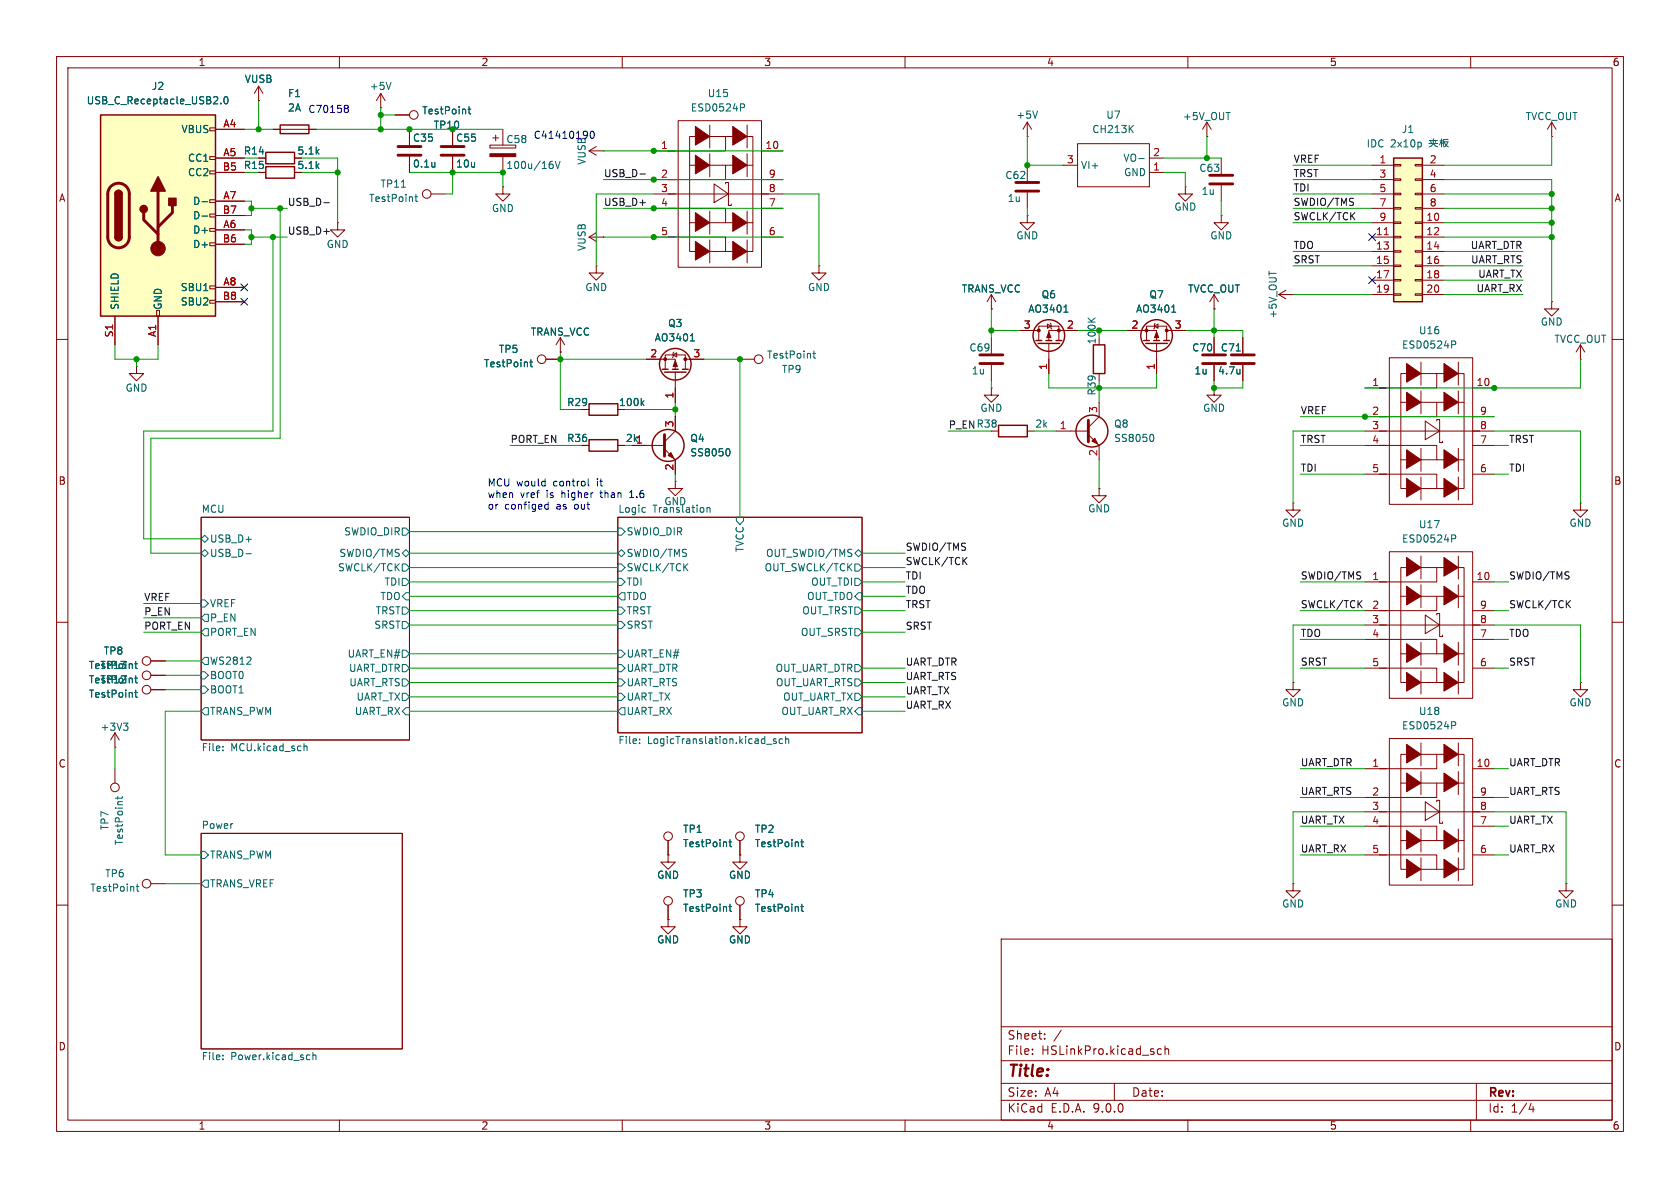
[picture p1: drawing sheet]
<svg xmlns="http://www.w3.org/2000/svg" width="297mm" height="210mm" viewBox="0 0 297 210" stroke-linecap="round" stroke-linejoin="round" font-family="sans-serif">
<g fill="none" stroke="#840000" stroke-width=".18">
<path d="M10 10h277v190h-277zM12 12h273v186h-273zM60 10v2M110 10v2M160 10v2M210 10v2M260 10v2M45.7 30.5h1.3M181.6 24.1h.1M181.6 21.6l-.8 1.3M181.6 21.6l.8 1.3M181.6 21.6v2.5"/>
<path d="M215.9 38.1v1.3h1.3l-1.3 1.2-1.3-1.2h1.3M215.9 38.1h.1M274.3 24.1h.1M274.3 21.6l-.7 1.3M274.3 21.6l.8 1.3M274.3 21.6v2.5M199.4 58.4h5.1v1.8M204.1 57.7l.6-.4v.7zM204.2 57.2l-.1 .1v.7l-.1 .2M206.2 58.4h3.3M10 60h2M102.9 72.4h1.2"/>
<path d="M114.3 63.5h5.1v1.8M117.6 65.3v-2.6h3.6v2.6M119 62.7l.6-.3v.7zM119.1 62.2l-.1 .2v.7l-.1 .1M119.4 65.8v5.3M121.2 63.5h3.3M202.7 60.2v-2.5h3.5v2.5M204.5 60.7v5.3M285 60h2M35.6 91.4h36.8v39.4h-36.8zM109.2 91.4h43.2v38.1h-43.2zM10 110h2"/>
<path d="M285 110h2M35.6 147.3h35.5v38.1h-35.5zM10 160h2M177 166h108v32h-108zM285 160h2M60 198v2M110 198v2M160 198v2M177 194.5h108M177 191.5h108M177 187.5h108M177 181.5h108"/>
<path d="M182.5 186.3v.1M182.5 185.5v.1M184.7 183.6v.1M184.7 182.8v.1M187.6 182.1l-1.3 2M197 191.5v3M205.3 185.5l-.4-.1-.3 .3v.4l.1 .2h.6M206 185.5l.2-.1 .3 .1 .1 .9M206 184.9v1.5M210 198v2M260 198v2M261 191.5v6.5"/>
<path d="M270.7 195l-.4 1.1h.9M271 195.6v1"/>
</g>
<g fill="none" stroke="#006464" stroke-width=".18">
<path d="M183.4 19.6l-.4 1.3M207.1 55.2h.8M113.5 71.2l.3 .5M113.8 70.9l-.4 .4M122 60.3h.8M35.6 97.8l.6-.6 .6 .6-.6 .6zM35.6 95.3l.6-.7 .6 .7-.6 .6zM43.5 97.9h.9M71.1 99.7h.7l.6 .6-.6 .7h-.7zM71.1 93.3h.7l.6 .7-.6 .6h-.7zM71.1 97.8l.7-.6 .6 .6-.6 .6zM109.2 99.7h.7l.6 .6-.6 .7h-.7z"/>
<path d="M109.2 93.3h.7l.6 .7-.6 .6h-.7zM109.2 97.8l.7-.6 .6 .6-.6 .6zM114 89.7l.1 .1M114.1 90.5l-.1 .1M125 89.7v.9M125 89.8l.2-.1 .3 .1v.8M130.2 91.4h1.2v.7l-.6 .6-.6-.6zM151.1 99.7h.7l.6 .6-.6 .7h-.7zM151.8 97.2l.6 .6-.6 .6-.7-.6zM35.6 106h.6l.6 .7-.6 .6h-.6zM35.6 118.7h.6l.6 .7-.6 .6h-.6zM36.2 111.1h.6v1.3h-.6l-.6-.6z"/>
<path d="M36.2 108.6h.6v1.3h-.6l-.6-.7zM36.2 116.2h.6v1.3h-.6l-.6-.7zM43.6 117.4h.8M44.3 116.3v.4M71.1 109.9h.7l.6 .6-.6 .6h-.7zM71.1 107.3h.7l.6 .7-.6 .6h-.7zM71.1 117.5h.7l.6 .6-.6 .6h-.7zM71.1 105.4l.7-.6h.6v1.2h-.6zM71.1 102.2h.7l.6 .7-.6 .6h-.7zM71.1 114.9h.7l.6 .7-.6 .6h-.7zM109.2 107.3h.7l.6 .7-.6 .6h-.7zM109.2 109.9h.7l.6 .6-.6 .6h-.7z"/>
<path d="M109.2 117.5h.7l.6 .6-.6 .6h-.7zM109.2 102.2h.7l.6 .7-.6 .6h-.7zM109.2 114.9h.7l.6 .7-.6 .6h-.7zM109.9 104.8h.6v1.2h-.6l-.7-.6zM151.1 107.3h.7l.6 .7-.6 .6h-.7zM151.1 111.1h.7l.6 .7-.6 .6h-.7zM151.1 117.5h.7l.6 .6-.6 .6h-.7zM151.1 102.2h.7l.6 .7-.6 .6h-.7zM151.8 104.8h.6v1.2h-.6l-.7-.6zM35.6 125.7l.6-.6h.6v1.3h-.6zM35.6 121.3h.6l.6 .6-.6 .7h-.6zM39.4 131.9v.2"/>
<path d="M39.4 132.6v.1M53.7 131.4v1.3M53.7 132l.2-.1h.3l.1 .8M71.1 120h.7l.6 .7-.6 .6h-.7zM71.1 122.6h.7l.6 .6-.6 .6h-.7zM71.8 125.1h.6v1.3h-.6l-.7-.7zM109.2 122.6h.7l.6 .6-.6 .6h-.7zM109.2 120h.7l.6 .7-.6 .6h-.7zM109.2 125.7l.7-.6h.6v1.3h-.6zM113.1 131.3v.1M113.1 130.7v.1M135.5 131.6h1"/>
<path d="M137.2 130.7l-.3-.1-.2 .2 .1 .2 .4 .1v.3h-.5M138.3 130.7l-.3-.1-.3 .2 .2 .6h.4M138.9 130.7l.2-.1 .3 .1v.7M138.9 130.2v1.2M151.1 122.6h.7l.6 .6-.6 .6h-.7zM151.1 120h.7l.6 .7-.6 .6h-.7zM151.8 125.1h.6v1.3h-.6l-.7-.7zM35.6 150.5h.6l.6 .6-.6 .7h-.6zM36.2 155.6h.6v1.2h-.6l-.6-.6zM39.4 187.2v.1M39.4 186.5v.2M54.6 186.5h.2"/>
<path d="M54.8 187.3h-.2M55.3 186.1v1.2M55.3 186.6l.2-.1h.3l.1 .8"/>
</g>
<g fill="none" stroke="#840000" stroke-width=".25">
<path d="M47 29.5h5.1v2h-5.1zM104.1 71.4h5.1v2h-5.1zM117.1 65.3h1M117.5 65.8h3.8M118.9 65.3h1M120.6 65.3h1.1M202.2 60.2h1M202.6 60.7h3.8M204 60.2h1M205.7 60.2h1.1"/>
<circle cx="204.5" cy="59.3" r="2.79"/>
<circle cx="119.4" cy="64.4" r="2.79"/>
</g>
<g fill="#840000" stroke="#840000" stroke-width=".18">
<path d="M204.5 58.7l.4 1h-.8z"/>
<path d="M119.4 63.8l.4 1h-.8z"/>
<circle cx="206.2" cy="58.4" r=".25"/>
<circle cx="202.7" cy="58.4" r=".25"/>
<circle cx="121.2" cy="63.5" r=".25"/>
<circle cx="117.6" cy="63.5" r=".25"/>
</g>
<path d="M17.8 20.3h20.3v35.6h-20.3z" fill="#ffffc2"/>
<g fill="none" stroke="#840000" stroke-width=".18">
<path d="M45.7 17.8h.1M45.7 15.2l-.7 1.3M45.7 15.2l.8 1.3M45.7 15.2v2.6M37.1 22.6h1v.5h-1zM37.1 27.7h1v.5h-1zM37.1 30.2h1v.5h-1zM37.1 35.3h1v.5h-1zM37.1 37.8h1v.6h-1zM38.1 22.9h5.1M38.1 27.9h5.1M38.1 30.5h5.1"/>
<path d="M38.1 35.6h5.1M38.1 38.1h5.1M48.3 22.9h7.6M181.6 29.2v2.8M181.6 34v2.8M20.3 55.9v5.1M27.7 54.9h.5v1h-.5zM27.9 55.9v5.1M37.1 40.4h1v.5h-1zM37.1 42.9h1v.5h-1zM37.1 50.5h1v.6h-1zM37.1 53.1h1v.5h-1z"/>
<path d="M38.1 40.6h5.1M38.1 43.2h5.1M38.1 50.8h5.1M38.1 53.3h5.1M175.3 68.6v1.3h1.2l-1.2 1.2-1.3-1.2h1.3M175.3 68.6h.1M175.3 76.2h1.2M181.6 76.2h1.3M279.4 88.9v1.3h1.3l-1.3 1.2-1.3-1.2h1.3M279.4 88.9h.1M130.8 151.1v1.3h1.3l-1.3 1.3-1.3-1.3h1.3M130.8 151.1h.1"/>
<path d="M118.1 162.6v1.2h1.3l-1.3 1.3-1.3-1.3h1.3M118.1 162.6h.1M118.1 160v2.6M130.8 162.6v1.2h1.3l-1.3 1.3-1.3-1.3h1.3M130.8 162.6h.1M130.8 160v2.6"/>
<circle cx="118.1" cy="159.3" r=".76"/>
<circle cx="130.8" cy="159.3" r=".76"/>
</g>
<path d="M17.8 20.3h20.3v35.6h-20.3zM20.3 34.3a.64 .64 0 0 1 .7-.6 .64 .64 0 0 1 .6 .6M49.5 22.1h5.1v1.5h-5.1zM20.3 41.9a.64 .64 0 0 0 .7 .6 .64 .64 0 0 0 .6-.6M176.5 75.2h5.1v2h-5.1z" fill="none" stroke="#840000" stroke-width=".25"/>
<path d="M19.6 33a1.9 1.9 0 0 1 2.1-.5 1.9 1.9 0 0 1 1.2 1.8v7.6a1.91 1.91 0 0 1-1.9 1.9 1.91 1.91 0 0 1-2-1.9l.1-7.8 .1-.6zM25.4 37.6v1.3l2.5 2.5M27.9 33.8v10.1M30.5 36.3v1.3l-2.6 2.5M179.6 32.3h4M179.6 33.8h4" fill="none" stroke="#840000" stroke-width=".51"/>
<g fill="#840000" stroke="#840000" stroke-width=".25">
<path d="M20.3 34.3h1.3v7.6h-1.3z"/>
<path d="M20.5 33.8a.64 .64 0 0 1 .7-.1 .64 .64 0 0 1 .4 .6h-1.3z"/>
<path d="M20.3 41.9h1.3a.64 .64 0 0 1-.6 .6 .64 .64 0 0 1-.7-.6z"/>
<path d="M27.9 31.2l1.3 2.6h-2.5z"/>
<path d="M29.8 35.1h1.3v1.2h-1.3z"/>
<circle cx="25.4" cy="37" r=".63"/>
</g>
<circle cx="27.9" cy="43.9" r="1.27" fill="#840000" stroke="#840000" stroke-width=".18"/>
<path d="M39 18.2v.2M39.8 17.2l.1-.1a.68 .68 0 0 1 .4 .6 .68 .68 0 0 1-.4 .7 .84 .84 0 0 1-.1-1.2zM35.7 35.7h1M35.7 38.2h1M129 159.8v1.1l.3 .2M141.7 159.8v1.1l.3 .2M128.9 160.3h.4M141.6 160.3h.4" fill="none" stroke="#006464" stroke-width=".18"/>
<path d="M246.4 27.9h5.1v25.4h-5.1z" fill="#ffffc2"/>
<g fill="none" stroke="#840000" stroke-width=".25">
<path d="M47 26.9h5.1v2.1h-5.1zM246.4 27.9h5.1v25.4h-5.1zM104.1 77.7h5.1v2.1h-5.1zM183.1 60.2h1M183.5 60.7h3.8M184.9 60.2h1M186.7 60.2h1M193.3 61h2v5h-2z"/>
<circle cx="185.4" cy="59.3" r="2.79"/>
<circle cx="118.1" cy="78.7" r="2.82"/>
<circle cx="193" cy="76.2" r="2.82"/>
</g>
<g fill="none" stroke="#840000" stroke-width=".18">
<path d="M45.7 17.8h.1M67.3 19.1h.1M67.3 16.5l-.8 1.3M67.3 16.5l.8 1.3M67.3 16.5v2.6M38.1 30.5h5.1M38.1 27.9h5.1M38.1 22.9h5.1M38.1 35.6h5.1M38.1 38.1h5.1M45.7 30.5h1.3M45.7 27.9h1.3"/>
<path d="M48.3 22.9h1.2M54.6 22.9h1.3M59.7 39.4v1.2h1.3l-1.3 1.3-1.3-1.3h1.3M59.7 39.4h.1M69.8 20.3h2.6M72.4 22.9v2.8M72.4 27.7v2.8M76.2 34.3h2.5M80 22.9v2.8M80 27.7v2.8M86.6 25.7h4.6v.5h-4.6zM87.1 24.4h1"/>
<path d="M87.6 23.9v1M88.9 33v1.3h1.3l-1.3 1.3-1.3-1.3h1.3M88.9 33h.1M88.9 22.9v2.8M88.9 27.7v2.8M104.1 26.7h2.6M104.1 26.7l1.3 .7M105.4 25.9l-1.3 .8M106.7 26.7h.1M115.6 31.8h3.8M115.6 34.3h22.8M115.6 36.8h3.8"/>
<path d="M115.6 26.7h3.8M118.1 36.8h10.2v2.6M119.9 21.3h14.7v25.9h-14.7zM121.9 29.2h11.2M121.9 39.4h11.2M122.9 24.1h-1v20.4h1M125.2 24.1h7.9v20.4h-7.6M125.5 22.1v4.1M125.5 27.2v4M125.5 37.3v4.1M126.2 32.5l2.6 1.8-2.6 1.5zM128.3 24.1v2.6h-10.2"/>
<path d="M128.3 29.2v2.6h-10.2M128.3 32.5v-.2h.5v4h.5v-.2M132.1 22.1v4.1M132.1 27.2v4M132.1 37.3v4.1M134.6 31.8h3.8M134.6 36.8h3.8M134.6 26.7h3.8M181.6 38.1v1.3h1.3l-1.3 1.2-1.3-1.2h1.3M181.6 38.1h.1M188 29.2h2.5M190.5 25.4h12.7v7.6h-12.7z"/>
<path d="M203.2 30.5h2.5M203.2 27.9h2.5M209.5 33v1.3h1.3l-1.3 1.3-1.2-1.3h1.2M209.5 33h.1M213.4 24.1h.1M213.4 21.6l-.8 1.3M213.4 21.6l.7 1.3M213.4 21.6v2.5M215.9 27.9v2.8M215.9 32.8v2.8M242.6 29.2h3.8M242.6 31.8h3.8"/>
<path d="M242.6 34.3h3.8M242.6 36.8h3.8M242.6 39.4h3.8M246.4 29.1h1.2v.2h-1.2zM246.4 31.6h1.2v.3h-1.2zM246.4 34.2h1.2v.2h-1.2zM246.4 36.7h1.2v.3h-1.2zM246.4 39.2h1.2v.3h-1.2zM250.2 29.1h1.3v.2h-1.3zM250.2 31.6h1.3v.3h-1.3zM250.2 34.2h1.3v.2h-1.3zM250.2 36.7h1.3v.3h-1.3z"/>
<path d="M250.2 39.2h1.3v.3h-1.3zM251.5 29.2h3.8M251.5 31.8h3.8M251.5 34.3h3.8M251.5 36.8h3.8M251.5 39.4h3.8M20.3 55.9v5.1M27.9 55.9v5.1M38.1 40.6h5.1M38.1 43.2h5.1M38.1 50.8h5.1M38.1 53.3h5.1"/>
<path d="M99.1 59.7l-.8 1.3M99.1 59.7l.7 1.3M99.1 59.7v2.5M104.1 41.9h2.6M104.1 41.9l1.3 .8M105.4 47v1.3h1.3l-1.3 1.2-1.3-1.2h1.3M105.4 47h.1M105.4 41.1l-1.3 .8M106.7 41.9h.1M115.6 41.9h3.8M118.1 41.9h10.2v2.6M125.5 42.4v4.1"/>
<path d="M132.1 42.4v4.1M134.6 41.9h3.8M144.8 47v1.3h1.2l-1.2 1.2-1.3-1.2h1.3M144.8 47h.1M175.3 54.6h.1M175.3 52.1v2.5M175.3 59.7v2.8M175.3 52.1l-.8 1.2M175.3 52.1l.7 1.2M180.3 58.4h3.3M185.2 57.3l.6 .4-.6 .3zM185.7 57.2l.1 .1v.7l.1 .2"/>
<path d="M190.5 58.4h-5.1v1.8M199.4 58.4h2.5M207 58.4h2.5M214.6 54.6h.1M214.6 52.1l-.7 1.2M214.6 52.1l.8 1.2M214.6 52.1v2.5M214.6 59.7v2.8M219.7 59.7v2.8M226.1 52.1h2.5M226.1 52.1l1.2 .7M227.3 51.3l-1.2 .8"/>
<path d="M228.6 52.1h.1M242.6 41.9h3.8M242.6 44.5h3.8M242.6 47h3.8M242.6 49.5h3.8M242.6 52.1h3.8M246.4 41.8h1.2v.2h-1.2zM246.4 44.3h1.2v.3h-1.2zM246.4 46.9h1.2v.2h-1.2zM246.4 49.4h1.2v.3h-1.2zM246.4 51.9h1.2v.3h-1.2zM250.2 41.8h1.3v.2h-1.3z"/>
<path d="M250.2 44.3h1.3v.3h-1.3zM250.2 46.9h1.3v.2h-1.3zM250.2 49.4h1.3v.3h-1.3zM250.2 51.9h1.3v.3h-1.3zM251.5 41.9h3.8M251.5 44.5h3.8M251.5 47h3.8M251.5 49.5h3.8M251.5 52.1h3.8M274.3 53.3v1.3h1.3l-1.3 1.3-1.3-1.3h1.3M274.3 53.3h.1M24.1 64.8v1.2h1.3l-1.3 1.3-1.2-1.3h1.2"/>
<path d="M24.1 64.8h.1M96.5 63.5h2.6M99.1 62.2h.1M102.9 78.7h1.2M102.9 72.4h1.2M109.2 78.7h1.3M111.8 78.7h5.7M114.3 63.5h2.5M117.5 79.4l1.9 1.9v2.5M119.4 73.7v2.5l-1.9 1.9M119.4 68.6v2.5M121.9 63.5h2.6"/>
<path d="M130.8 63.5h2.5M175.3 64.5v2.8M183.6 60.2v-2.5h3.6v2.5M185.4 60.7v5.3M186.7 76.2h5.7M192.4 76.8l1.9 1.9v2.6M194.3 71.1v2.6l-1.9 1.9M194.3 66v1.3M204.5 63.5v2.5M214.6 68.6v1.3h1.3l-1.3 1.2-1.2-1.2h1.2M214.6 68.6h.1M214.6 64.5v2.8"/>
<path d="M219.7 64.5v2.8M241.3 78.7h3.8M241.3 76.2h22.9M241.3 68.6h3.8M241.3 73.7h3.8M243.8 78.7h10.2v2.6M245.6 63.2h14.7v26h-14.7zM247.6 71.1h11.2M248.7 66h-1.1v20.4h1.1M251 66h7.8v20.4h-7.6M251.2 64v4.1M251.2 69.1v4.1"/>
<path d="M251.2 79.2v4.1M252 74.4l2.5 1.8-2.5 1.5zM254 66v2.6h-10.2M254 71.1v2.6h-10.2M254 74.4v-.2h.5v4h.5v-.2M257.8 64v4.1M257.8 69.1v4.1M257.8 79.2v4.1M260.3 78.7h3.9M260.3 68.6h3.9M260.3 73.7h3.9M279.4 63.5h.1"/>
<path d="M279.4 61l-.8 1.2M279.4 61l.8 1.2M279.4 61v2.5M119.4 85.1v1.3h1.2l-1.2 1.2-1.3-1.2h1.3M119.4 85.1h.1M194.3 86.4v1.2h1.3l-1.3 1.3-1.3-1.3h1.3M194.3 86.4h.1M228.6 88.9v1.3h1.3l-1.3 1.2-1.3-1.2h1.3M228.6 88.9h.1M241.3 83.8h3.8M243.8 83.8h10.2v2.6M245.6 97.5h14.7v25.9h-14.7z"/>
<path d="M247.6 81.3h11.2M251.2 84.3v4.1M251.2 98.3v4.1M257.8 84.3v4.1M257.8 98.3v4.1M260.3 83.8h3.9M26.7 119.4h2.5M26.7 116.8h2.5M241.3 110.5h22.9M241.3 102.9h3.8M241.3 108h3.8M241.3 113h3.8"/>
<path d="M241.3 118.1h3.8M243.8 113h10.2v2.6M243.8 118.1h10.2v2.6M247.6 105.4h11.2M247.6 115.6h11.2M248.7 100.3h-1.1v20.4h1.1M251 100.3h7.8v20.4h-7.6M251.2 103.4v4M251.2 113.5v4.1M251.2 118.6v4.1M252 108.7l2.5 1.8-2.5 1.5zM254 100.3v2.6h-10.2"/>
<path d="M254 105.4v2.6h-10.2M254 108.7v-.2h.5v4h.5v-.2M257.8 103.4v4M257.8 113.5v4.1M257.8 118.6v4.1M260.3 102.9h3.9M260.3 108h3.9M260.3 113h3.9M260.3 118.1h3.9M20.3 132.1h.1M20.3 129.5v2.6M20.3 135.9v2.5"/>
<path d="M20.3 129.5l-.7 1.3M20.3 129.5l.8 1.3M26.7 121.9h2.5M228.6 120.7v1.2h1.3l-1.3 1.3-1.3-1.3h1.3M228.6 120.7h.1M241.3 135.9h3.8M245.6 130.6h14.7v25.9h-14.7zM247.6 138.4h11.2M248.7 133.4h-1.1v20.3h1.1M251 133.4h7.8v20.3h-7.6M251.2 131.3v4.1M251.2 136.4v4.1"/>
<path d="M254 133.4v2.5h-10.2M254 138.4v2.6h-10.2M257.8 131.3v4.1M257.8 136.4v4.1M260.3 135.9h3.9M279.4 120.7v1.2h1.3l-1.3 1.3-1.3-1.3h1.3M279.4 120.7h.1M26.7 156.2h2.5M118.1 151.1v1.3h1.3l-1.3 1.3-1.3-1.3h1.3M118.1 151.1h.1M118.1 148.6v2.5M130.8 151.1h.1"/>
<path d="M130.8 148.6v2.5M228.6 156.2v1.3h1.3l-1.3 1.3-1.3-1.3h1.3M228.6 156.2h.1M241.3 143.5h22.9M241.3 141h3.8M241.3 146.1h3.8M241.3 151.1h3.8M243.8 146.1h10.2v2.5M243.8 151.1h10.2v2.6M247.6 148.6h11.2M251.2 146.6v4M251.2 151.6v4.1"/>
<path d="M252 141.7l2.5 1.8-2.5 1.5zM254 141.7v-.2h.5v4h.5v-.2M257.8 146.6v4M257.8 151.6v4.1M260.3 141h3.9M260.3 146.1h3.9M260.3 151.1h3.9M276.9 156.2v1.3h1.2l-1.2 1.3-1.3-1.3h1.3M276.9 156.2h.1M118.1 162.6h.1M118.1 160v2.6M130.8 162.6h.1"/>
<path d="M130.8 160v2.6"/>
<circle cx="73.2" cy="20.3" r=".76"/>
<circle cx="75.4" cy="34.3" r=".76"/>
<circle cx="95.8" cy="63.5" r=".76"/>
<circle cx="134.1" cy="63.5" r=".76"/>
<circle cx="25.9" cy="119.4" r=".76"/>
<circle cx="25.9" cy="116.8" r=".76"/>
<circle cx="20.3" cy="139.2" r=".76"/>
<circle cx="25.9" cy="121.9" r=".76"/>
<circle cx="25.9" cy="156.2" r=".76"/>
<circle cx="118.1" cy="147.8" r=".76"/>
<circle cx="130.8" cy="147.8" r=".76"/>
</g>
<path d="M244.7 41.5h.7" fill="none" stroke="#a90000" stroke-width=".18"/>
<g fill="none" stroke="#006464" stroke-width=".18">
<path d="M39 18.2v.2M39.8 17.2l.1-.1a.68 .68 0 0 1 .4 .6 .68 .68 0 0 1-.4 .7 .84 .84 0 0 1-.1-1.2zM69.1 14.5l-.4 1.3M82.7 19.3h.5M82.9 18.9v1.1l.3 .1M130.9 18.4h.5l.2 .2-.1 .4h-.6M35.7 35.7h1M35.7 38.2h1M71 33.1h.7M73.3 34.8h.5M73.5 34.4v1.1l.3 .1M76.9 28.7v.8"/>
<path d="M76.9 29.4l-.1 .1M97.4 28.5h.3M97.6 29l.2 .2v.3l-.2 .3M98.2 28.5l.4 1.3 .4-1.3M199.8 22.7l.6 .7M200.4 22.2l-.8 .7M201.3 28h1M251.2 25.2l.1 .2-.1 .5M188.1 55.2h.7M192.3 56.2l.8 .7M193.6 56.2l-.7 .6M207.1 55.2h.8"/>
<path d="M93.7 64h.4M93.8 63.6v1.1l.3 .1M113.5 71.2l.3 .5M113.8 70.9l-.4 .4M122 60.3h.8M128.7 79.3a.79 .79 0 0 1 0 1.3M143.7 62.5h.5M143.9 62v1.1l.3 .2M203.7 76.8a.79 .79 0 0 1 0 1.2M218.6 62h.7M219.2 65.3v.8M219.2 66l-.1 .1"/>
<path d="M256.6 60.3h.5l.3 .2-.2 .4h-.6M256.6 94.6h.5l.3 .2-.2 .4h-.6M23.8 119.9h.5M23.8 117.3h.5M24 116.9v1.1l.3 .2M24 119.5v1l.3 .2M21.8 127.8h.8l-.4 .5M22.4 128.3l.2 .3v.3l-.2 .2M23.8 122.4h.5M24 122v1.1l.3 .2M256.6 127.6h.5l.3 .2-.2 .4h-.6M20.8 140.8v.5"/>
<path d="M21.7 140.8l-.2 .3h-1.1M24.1 156.7h.5M24.3 156.3v1.1l.3 .2M128.9 148.8h.4M129 148.4v1.1l.3 .2M129 159.8v1.1l.3 .2M141.6 148.8h.4M141.7 148.4v1.1l.3 .2M141.7 159.8v1.1l.3 .2M128.9 160.3h.4M141.6 160.3h.4"/>
</g>
<g fill="#840000" stroke="#840000" stroke-width=".18">
<path d="M248.7 98.6l2.5 1.7-2.5 1.6z"/>
<path d="M248.7 103.6l2.5 1.8-2.5 1.5z"/>
<path d="M248.7 113.8l2.5 1.8-2.5 1.5z"/>
<path d="M248.7 118.9l2.5 1.8-2.5 1.5z"/>
<path d="M255.3 98.6l2.5 1.7-2.5 1.6z"/>
<path d="M255.3 103.6l2.5 1.8-2.5 1.5z"/>
<path d="M255.3 113.8l2.5 1.8-2.5 1.5z"/>
<path d="M255.3 118.9l2.5 1.8-2.5 1.5z"/>
<path d="M122.9 22.4l2.6 1.7-2.6 1.6z"/>
<path d="M122.9 27.4l2.6 1.8-2.6 1.5z"/>
<path d="M122.9 37.6l2.6 1.8-2.6 1.5z"/>
<path d="M122.9 42.7l2.6 1.8-2.6 1.5z"/>
<path d="M129.5 22.4l2.6 1.7-2.6 1.6z"/>
<path d="M129.5 27.4l2.6 1.8-2.6 1.5z"/>
<path d="M129.5 37.6l2.6 1.8-2.6 1.5z"/>
<path d="M129.5 42.7l2.6 1.8-2.6 1.5z"/>
<path d="M86.6 27.2h4.6v.5h-4.6z"/>
<path d="M193 78l.5-.5 .6 1z"/>
<path d="M248.7 64.3l2.5 1.7-2.5 1.6z"/>
<path d="M248.7 69.3l2.5 1.8-2.5 1.5z"/>
<path d="M248.7 79.5l2.5 1.8-2.5 1.5z"/>
<path d="M248.7 84.6l2.5 1.8-2.5 1.5z"/>
<path d="M255.3 64.3l2.5 1.7-2.5 1.6z"/>
<path d="M255.3 69.3l2.5 1.8-2.5 1.5z"/>
<path d="M255.3 79.5l2.5 1.8-2.5 1.5z"/>
<path d="M255.3 84.6l2.5 1.8-2.5 1.5z"/>
<path d="M248.7 131.6l2.5 1.8-2.5 1.5z"/>
<path d="M248.7 136.7l2.5 1.7-2.5 1.6z"/>
<path d="M248.7 146.8l2.5 1.8-2.5 1.5z"/>
<path d="M248.7 151.9l2.5 1.8-2.5 1.5z"/>
<path d="M255.3 131.6l2.5 1.8-2.5 1.5z"/>
<path d="M255.3 136.7l2.5 1.7-2.5 1.6z"/>
<path d="M255.3 146.8l2.5 1.8-2.5 1.5z"/>
<path d="M255.3 151.9l2.5 1.8-2.5 1.5z"/>
<path d="M118.1 80.5l.5-.5 .5 1z"/>
<path d="M185.4 58.7l.4 1h-.8z"/>
<circle cx="183.6" cy="58.4" r=".25"/>
<circle cx="187.2" cy="58.4" r=".25"/>
</g>
<g fill="none" stroke="#840000" stroke-width=".51">
<path d="M70.4 25.9h4M70.4 27.4h4M78 25.9h4M78 27.4h4M213.9 31h4M213.9 32.5h4M117.5 76.8v3.8M173.2 62.7h4.1M173.2 64.3h4.1M192.4 74.3v3.8M212.6 62.7h4.1M212.6 64.3h4.1"/>
<path d="M217.7 62.7h4M217.7 64.3h4"/>
</g>
<path d="M57.3 35.8h.9M113.1 30.8h1" fill="none" stroke="#0f0f0f" stroke-width=".18"/>
<g fill="none" stroke="#009600" stroke-width=".18">
<path d="M45.7 17.8v5.1M67.3 19.1v3.8M43.2 22.9h5.1M43.2 35.6h1.2v2.5h-1.2M44.4 36.8h6.4M49.5 36.8v40.7h-22.8v20.3h8.9M53.3 27.9h6.4v11.5M53.3 30.5h6.4M55.9 22.9h33M67.3 20.3h2.5M72.4 30.5h16.5v2.5M80 30.5v3.8h-1.3"/>
<path d="M106.7 31.8h31.7M106.7 36.8h31.7M106.7 26.7h31.7M115.6 34.3h-10.2v12.7M138.4 34.3h6.4v12.7M181.6 24.1v5.1h6.4M181.6 36.8v1.3M205.7 27.9h10.2M205.7 30.5h3.8v2.5M213.4 24.1v3.8M215.9 35.6v2.5M228.6 29.2h14"/>
<path d="M228.6 39.4h14M228.6 31.8h14M228.6 36.8h14M228.6 34.3h14M255.3 31.8h19v21.5M255.3 39.4h19M255.3 36.8h19M255.3 34.3h19M274.3 24.1v5.1h-19M43.2 40.6h1.2v2.6h-1.2M44.4 41.9h6.4M48.3 41.9v34.3h-22.9v19.1h10.2"/>
<path d="M106.7 41.9h31.7M175.3 58.4h5M175.3 54.6v5.1M190.5 58.4h8.9M209.5 58.4h10.2v1.3M214.6 54.6v5.1M228.6 44.5h14M228.6 47h14M228.6 52.1h14M255.3 41.9h19M255.3 44.5h13.9M255.3 47h13.9"/>
<path d="M255.3 52.1h13.9M255.3 49.5h13.9M20.3 61v2.5h7.6v-2.5M24.1 63.5v1.3M90.2 78.7h12.7M99.1 63.5h15.2M99.1 62.2v10.2h3.8M110.5 72.4h8.9M119.4 71.1v2.6M124.5 63.5h6.3v27.9M167.6 76.2h7.7M175.3 67.3v1.3"/>
<path d="M182.9 76.2h3.8M185.4 66v2.6h19.1v-2.6M194.3 68.6v2.5M214.6 67.3v1.3h5.1v-1.3M229.9 73.7h34.3M229.9 78.7h11.4M241.3 76.2h-12.7v12.7M264.2 76.2h15.2v12.7M264.2 78.7h2.5M279.4 63.5v5.1h-38.1M72.4 97.8h36.8M72.4 94h36.8"/>
<path d="M119.4 83.8v1.3M152.4 97.8h7.6M194.3 81.3v5.1M229.9 83.8h11.4M264.2 83.8h2.5M25.4 111.8h10.2M25.4 109.2h10.2M25.4 106.7h10.2M29.2 116.8h6.4M29.2 119.4h6.4M72.4 118.1h36.8M72.4 108h36.8"/>
<path d="M72.4 100.3h36.8M72.4 105.4h36.8M72.4 102.9h36.8M72.4 110.5h36.8M72.4 115.6h36.8M152.4 118.1h7.6M152.4 111.8h7.6M152.4 108h7.6M152.4 100.3h7.6M152.4 105.4h7.6M152.4 102.9h7.6M229.9 118.1h11.4"/>
<path d="M229.9 108h11.4M229.9 102.9h11.4M229.9 113h11.4M241.3 110.5h-12.7v10.2M264.2 118.1h2.5M264.2 108h2.5M264.2 102.9h2.5M264.2 113h2.5M264.2 110.5h15.2v10.2M20.3 132.1v3.8M29.2 121.9h6.4M35.6 125.7h-6.4v25.4h6.4"/>
<path d="M72.4 123.2h36.8M72.4 120.7h36.8M72.4 125.7h36.8M152.4 123.2h7.6M152.4 120.7h7.6M152.4 125.7h7.6M229.9 135.9h11.4M264.2 135.9h2.5M29.2 156.2h6.4M229.9 141h11.4M229.9 151.1h11.4M229.9 146.1h11.4"/>
<path d="M241.3 143.5h-12.7v12.7M264.2 141h2.5M264.2 143.5h12.7v12.7M264.2 151.1h2.5M264.2 146.1h2.5"/>
</g>
<path d="M42.6 50.2l1.2 1.2M42.6 52.7l1.2 1.2M43.8 50.2l-1.2 1.2M43.8 52.7l-1.2 1.2M242 41.3l1.2 1.2M242 48.9l1.2 1.2M243.2 41.3l-1.2 1.2M243.2 48.9l-1.2 1.2" fill="none" stroke="#000084" stroke-width=".18"/>
<path d="M61.1 18.6h.2l.3 .3-.3 .3M61.1 19.2h.2M61.3 19.2l.3 .2v.2l-.1 .2-.4 .1M104.4 23.3l.2-.1a.68 .68 0 0 1 .5 .6 .68 .68 0 0 1-.5 .7l-.2-.2-.1-.3zM96.4 89.9l.1 .1 .4-.1M96.9 88.7v1.3M96.9 89.2h-.4l-.1 .1M104 84.6v1.1l.2 .2M111.3 88h.7M111.5 86.9l-.2 .2" fill="none" stroke="#0000c2" stroke-width=".18"/>
<g fill="#009600" stroke="#009600" stroke-width=".18">
<circle cx="274.3" cy="36.8" r=".46"/>
<circle cx="274.3" cy="39.4" r=".46"/>
<circle cx="274.3" cy="34.3" r=".46"/>
<circle cx="274.3" cy="41.9" r=".46"/>
<circle cx="214.6" cy="58.4" r=".46"/>
<circle cx="175.3" cy="58.4" r=".46"/>
<circle cx="194.3" cy="68.6" r=".46"/>
<circle cx="214.6" cy="68.6" r=".46"/>
<circle cx="181.6" cy="29.2" r=".46"/>
<circle cx="194.3" cy="58.4" r=".46"/>
<circle cx="213.4" cy="27.9" r=".46"/>
<circle cx="241.3" cy="73.7" r=".46"/>
<circle cx="264.2" cy="68.6" r=".46"/>
<circle cx="88.9" cy="30.5" r=".46"/>
<circle cx="115.6" cy="26.7" r=".46"/>
<circle cx="115.6" cy="31.8" r=".46"/>
<circle cx="115.6" cy="41.9" r=".46"/>
<circle cx="115.6" cy="36.8" r=".46"/>
<circle cx="119.4" cy="72.4" r=".46"/>
<circle cx="99.1" cy="63.5" r=".46"/>
<circle cx="130.8" cy="63.5" r=".46"/>
<circle cx="44.4" cy="36.8" r=".46"/>
<circle cx="44.4" cy="41.9" r=".46"/>
<circle cx="24.1" cy="63.5" r=".46"/>
<circle cx="48.3" cy="41.9" r=".46"/>
<circle cx="49.5" cy="36.8" r=".46"/>
<circle cx="72.4" cy="22.9" r=".46"/>
<circle cx="59.7" cy="30.5" r=".46"/>
<circle cx="67.3" cy="22.9" r=".46"/>
<circle cx="67.3" cy="20.3" r=".46"/>
<circle cx="80" cy="30.5" r=".46"/>
<circle cx="45.7" cy="22.9" r=".46"/>
</g>
<text font-size="2.8" fill="#840000" x="178" y="190.9">Title:</text>
<g font-size="2.1" fill="#840000">
<text x="178" y="184">Sheet:</text>
<text x="178" y="186.7">File:</text>
<text x="184.1" y="186.7">HSLinkPro.kicad_sch</text>
<text x="178" y="196.9">KiCad</text>
<text x="178" y="194.1">Size:</text>
<text x="184.7" y="194.1">A4</text>
<text x="185.7" y="196.9">E.D.A.</text>
<text x="193.3" y="196.9">9.0.0</text>
<text x="200" y="194.1">Date:</text>
<text x="263" y="194.3">Rev:</text>
<text x="263" y="196.9">Id:</text>
<text x="267.1" y="196.9">1/4</text>
</g>
<g font-size="1.8" fill="#840000">
<text x="35" y="11.9">1</text>
<text x="85" y="11.9">2</text>
<text x="135" y="11.9">3</text>
<text x="185" y="11.9">4</text>
<text x="235" y="11.9">5</text>
<text x="285" y="11.9">6</text>
<text x="52.5" y="27.5">5.1k</text>
<text x="10.3" y="35.9">A</text>
<text x="52.5" y="30.1">5.1k</text>
<text x="285.3" y="35.9">A</text>
<text x="109.3" y="72">100k</text>
<text x="10.3" y="85.9">B</text>
<text x="285.3" y="85.9">B</text>
<text x="10.3" y="135.9">C</text>
<text x="285.3" y="135.9">C</text>
<text x="10.3" y="185.9">D</text>
<text x="285.3" y="185.9">D</text>
<text x="35" y="199.9">1</text>
<text x="85" y="199.9">2</text>
<text x="135" y="199.9">3</text>
<text x="185" y="199.9">4</text>
<text x="235" y="199.9">5</text>
<text x="285" y="199.9">6</text>
</g>
<g font-size="1.8" fill="#006464">
<text x="26.7" y="16.1">J2</text>
<text x="43.2" y="14.8">VUSB</text>
<text x="50.8" y="17.4">F1</text>
<text x="65.3" y="16.1">+5V</text>
<text x="125" y="17.4">U15</text>
<text x="15.2" y="18.6">USB_C_Receptacle_USB2.0</text>
<text x="32" y="23.7">VBUS</text>
<text x="50.8" y="19.9">2A</text>
<text x="74.5" y="20.4">TestPoint</text>
<text x="122" y="19.9">ESD0524P</text>
<text x="179.6" y="21.2">+5V</text>
<text x="193" y="23.7">CH213K</text>
<text x="195.5" y="21.2">U7</text>
<text x="209" y="21.4">+5V_OUT</text>
<text x="247.7" y="23.7">J1</text>
<text x="269.6" y="21.4">TVCC_OUT</text>
<text x="33.1" y="28.8">CC1</text>
<text x="43" y="27.5">R14</text>
<text x="72.9" y="25.2">C35</text>
<text x="72.9" y="29.8">0.1u</text>
<text x="80.5" y="25.2">C55</text>
<text x="80.5" y="29.8">10u</text>
<text x="89.4" y="25.5">C58</text>
<text x="198.5" y="28.8">VO-</text>
<text x="241.5" y="26.3">IDC</text>
<text x="245.8" y="26.3">2x10p</text>
<text x="252.8" y="26.3">þÿY9g•</text>
<text x="33.1" y="31.3">CC2</text>
<text x="43" y="30.1">R15</text>
<text x="65.1" y="35.9">TestPoint</text>
<text x="67.2" y="33.4">TP11</text>
<text x="89.4" y="30.1">100u/16V</text>
<text x="177.6" y="31.9">C62</text>
<text x="178" y="35.9">1u</text>
<text x="191" y="30.1">VI+</text>
<text x="198.6" y="31.3">GND</text>
<text x="211.9" y="30.6">C63</text>
<text x="212.3" y="34.6">1u</text>
<text x="34" y="36.4">D-</text>
<text x="34" y="39">D-</text>
<text x="34" y="41.5">D+</text>
<text x="86.9" y="37.7">GND</text>
<text x="207.5" y="37.4">GND</text>
<text x="34" y="44">D+</text>
<text x="57.7" y="44">GND</text>
<text x="103.7" y="44.5" transform="rotate(-90 103.7 44.5)">VUSB</text>
<text x="179.6" y="42.5">GND</text>
<text x="213.9" y="42.5">GND</text>
<text x="31.9" y="51.7">SBU1</text>
<text x="103.4" y="51.7">GND</text>
<text x="142.7" y="51.7">GND</text>
<text x="169.9" y="51.9">TRANS_VCC</text>
<text x="184" y="52.9">Q6</text>
<text x="203.1" y="52.9">Q7</text>
<text x="209.9" y="51.9">TVCC_OUT</text>
<text x="21.2" y="54.9" transform="rotate(-90 21.2 54.9)">SHIELD</text>
<text x="28.8" y="54.9" transform="rotate(-90 28.8 54.9)">GND</text>
<text x="31.9" y="54.2">SBU2</text>
<text x="93.7" y="59.5">TRANS_VCC</text>
<text x="118" y="58">Q3</text>
<text x="181.7" y="55.5">AO3401</text>
<text x="200.7" y="55.5">AO3401</text>
<text x="225.9" y="56.4" transform="rotate(-90 225.9 56.4)">+5V_OUT</text>
<text x="250.8" y="59.3">U16</text>
<text x="272.3" y="57.8">GND</text>
<text x="85.5" y="65.1">TestPoint</text>
<text x="88.1" y="62.6">TP5</text>
<text x="115.6" y="60.6">AO3401</text>
<text x="135.5" y="63.6">TestPoint</text>
<text x="171.3" y="62.3">C69</text>
<text x="210.7" y="62.3">C70</text>
<text x="215.7" y="62.3">C71</text>
<text x="247.8" y="61.8">ESD0524P</text>
<text x="274.7" y="60.8">TVCC_OUT</text>
<text x="22.1" y="69.4">GND</text>
<text x="100.2" y="72">R29</text>
<text x="138.1" y="66.1">TP9</text>
<text x="171.7" y="66.4">1u</text>
<text x="211.1" y="66.4">1u</text>
<text x="215.2" y="66.4">4.7u</text>
<text x="173.2" y="73">GND</text>
<text x="182.9" y="75.8">2k</text>
<text x="196.9" y="75.8">Q8</text>
<text x="212.6" y="73">GND</text>
<text x="100.2" y="78.3">R36</text>
<text x="121.9" y="78.3">Q4</text>
<text x="121.9" y="80.9">SS8050</text>
<text x="196.9" y="78.3">SS8050</text>
<text x="117.3" y="89.5">GND</text>
<text x="35.6" y="90.7">MCU</text>
<text x="60.7" y="94.8">SWDIO_DIR</text>
<text x="109.2" y="90.7">Logic</text>
<text x="110.7" y="94.8">SWDIO_DIR</text>
<text x="115.4" y="90.7">Translation</text>
<text x="192.3" y="90.8">GND</text>
<text x="226.6" y="93.3">GND</text>
<text x="250.8" y="93.6">U17</text>
<text x="277.4" y="93.3">GND</text>
<text x="37" y="98.7">USB_D-</text>
<text x="37" y="96.1">USB_D+</text>
<text x="59.7" y="101.2">SWCLK/TCK</text>
<text x="59.9" y="98.7">SWDIO/TMS</text>
<text x="110.7" y="101.2">SWCLK/TCK</text>
<text x="110.7" y="98.7">SWDIO/TMS</text>
<text x="131.7" y="97.7" transform="rotate(-90 131.7 97.7)">TVCC</text>
<text x="135.1" y="101.2">OUT_SWCLK/TCK</text>
<text x="135.3" y="98.7">OUT_SWDIO/TMS</text>
<text x="247.8" y="96.1">ESD0524P</text>
<text x="37" y="107.5">VREF</text>
<text x="67.2" y="106.3">TDO</text>
<text x="67.9" y="103.7">TDI</text>
<text x="110.7" y="106.3">TDO</text>
<text x="110.7" y="103.7">TDI</text>
<text x="142.6" y="106.3">OUT_TDO</text>
<text x="143.3" y="103.7">OUT_TDI</text>
<text x="37" y="112.6">PORT_EN</text>
<text x="37" y="110.1">P_EN</text>
<text x="66.1" y="111.4">SRST</text>
<text x="66.3" y="108.8">TRST</text>
<text x="110.7" y="108.8">TRST</text>
<text x="110.7" y="111.4">SRST</text>
<text x="141.5" y="112.6">OUT_SRST</text>
<text x="141.7" y="108.8">OUT_TRST</text>
<text x="15.6" y="118.5">TestPoint</text>
<text x="17.6" y="118.5">TP13</text>
<text x="18.2" y="115.9">TP8</text>
<text x="37" y="117.7">WS2812</text>
<text x="61.4" y="116.4">UART_EN#</text>
<text x="61.6" y="119">UART_DTR</text>
<text x="110.7" y="119">UART_DTR</text>
<text x="110.7" y="116.4">UART_EN#</text>
<text x="137" y="119">OUT_UART_DTR</text>
<text x="15.6" y="123.5">TestPoint</text>
<text x="15.6" y="121">TestPoint</text>
<text x="17.6" y="121">TP12</text>
<text x="37" y="122.8">BOOT1</text>
<text x="37" y="120.2">BOOT0</text>
<text x="61.7" y="121.5">UART_RTS</text>
<text x="62.9" y="124.1">UART_TX</text>
<text x="110.7" y="124.1">UART_TX</text>
<text x="110.7" y="121.5">UART_RTS</text>
<text x="137.1" y="121.5">OUT_UART_RTS</text>
<text x="138.3" y="124.1">OUT_UART_TX</text>
<text x="226.6" y="125.1">GND</text>
<text x="277.4" y="125.1">GND</text>
<text x="17.7" y="129.4">+3V3</text>
<text x="37" y="126.6">TRANS_PWM</text>
<text x="62.6" y="126.6">UART_RX</text>
<text x="109.2" y="131.9">File:</text>
<text x="110.7" y="126.6">UART_RX</text>
<text x="114.4" y="131.9">LogicTranslation.kicad_sch</text>
<text x="138" y="126.6">OUT_UART_RX</text>
<text x="247.8" y="129.1">ESD0524P</text>
<text x="250.8" y="126.6">U18</text>
<text x="35.6" y="133.1">File:</text>
<text x="40.8" y="133.1">MCU.kicad_sch</text>
<text x="19.4" y="146.9" transform="rotate(-90 19.4 146.9)">TP7</text>
<text x="21.9" y="149.5" transform="rotate(-90 21.9 149.5)">TestPoint</text>
<text x="35.6" y="146.6">Power</text>
<text x="120.7" y="147.4">TP1</text>
<text x="120.7" y="150">TestPoint</text>
<text x="133.4" y="147.4">TP2</text>
<text x="133.4" y="150">TestPoint</text>
<text x="18.5" y="155.3">TP6</text>
<text x="37" y="152">TRANS_PWM</text>
<text x="116.1" y="155.5">GND</text>
<text x="128.8" y="155.5">GND</text>
<text x="15.9" y="157.8">TestPoint</text>
<text x="37" y="157.1">TRANS_VREF</text>
<text x="120.7" y="158.9">TP3</text>
<text x="120.7" y="161.4">TestPoint</text>
<text x="133.4" y="158.9">TP4</text>
<text x="133.4" y="161.4">TestPoint</text>
<text x="226.6" y="160.6">GND</text>
<text x="274.8" y="160.6">GND</text>
<text x="116.1" y="167">GND</text>
<text x="128.8" y="167">GND</text>
<text x="35.6" y="187.7">File:</text>
<text x="40.8" y="187.7">Power.kicad_sch</text>
</g>
<g font-size="1.8" fill="#a90000">
<text x="39.4" y="22.6">A4</text>
<text x="39.4" y="27.7">A5</text>
<text x="116.8" y="26.4">1</text>
<text x="135.2" y="26.4">10</text>
<text x="188.5" y="29">3</text>
<text x="203.8" y="27.7">2</text>
<text x="243.8" y="29">1</text>
<text x="252.7" y="29">2</text>
<text x="39.3" y="30.2">B5</text>
<text x="39.4" y="35.3">A7</text>
<text x="116.8" y="31.5">2</text>
<text x="116.8" y="34">3</text>
<text x="135.8" y="31.5">9</text>
<text x="135.8" y="34">8</text>
<text x="203.8" y="30.2">1</text>
<text x="243.8" y="31.5">3</text>
<text x="243.8" y="34">5</text>
<text x="252.7" y="31.5">4</text>
<text x="252.7" y="34">6</text>
<text x="39.3" y="37.8">B7</text>
<text x="39.4" y="40.4">A6</text>
<text x="116.8" y="36.6">4</text>
<text x="116.8" y="41.7">5</text>
<text x="135.8" y="36.6">7</text>
<text x="135.8" y="41.7">6</text>
<text x="243.2" y="41.7">11</text>
<text x="243.8" y="36.6">7</text>
<text x="243.8" y="39.1">9</text>
<text x="252.1" y="39.1">10</text>
<text x="252.1" y="41.7">12</text>
<text x="252.7" y="36.6">8</text>
<text x="39.3" y="42.9">B6</text>
<text x="243.2" y="44.2">13</text>
<text x="243.2" y="46.7">15</text>
<text x="252.1" y="44.2">14</text>
<text x="252.1" y="46.7">16</text>
<text x="39.3" y="53.1">B8</text>
<text x="39.4" y="50.5">A8</text>
<text x="243.2" y="49.3">17</text>
<text x="243.2" y="51.8">19</text>
<text x="252.1" y="49.3">18</text>
<text x="252.1" y="51.8">20</text>
<text x="20.1" y="59.7" transform="rotate(-90 20.1 59.7)">S1</text>
<text x="27.7" y="59.7" transform="rotate(-90 27.7 59.7)">A1</text>
<text x="180.9" y="58.2">3</text>
<text x="188.5" y="58.2">2</text>
<text x="200" y="58.2">2</text>
<text x="207.6" y="58.2">3</text>
<text x="114.9" y="63.2">2</text>
<text x="122.5" y="63.2">3</text>
<text x="185.2" y="65.5" transform="rotate(-90 185.2 65.5)">1</text>
<text x="204.2" y="65.5" transform="rotate(-90 204.2 65.5)">1</text>
<text x="119.1" y="70.6" transform="rotate(-90 119.1 70.6)">1</text>
<text x="242.5" y="68.3">1</text>
<text x="260.9" y="68.3">10</text>
<text x="119.1" y="75.6" transform="rotate(-90 119.1 75.6)">3</text>
<text x="187.3" y="75.9">1</text>
<text x="194.1" y="73.1" transform="rotate(-90 194.1 73.1)">3</text>
<text x="242.5" y="73.4">2</text>
<text x="242.5" y="75.9">3</text>
<text x="261.5" y="73.4">9</text>
<text x="261.5" y="75.9">8</text>
<text x="110.5" y="78.3">2k1</text>
<text x="119.1" y="83.3" transform="rotate(-90 119.1 83.3)">2</text>
<text x="194.1" y="80.7" transform="rotate(-90 194.1 80.7)">2</text>
<text x="242.5" y="78.5">4</text>
<text x="242.5" y="83.6">5</text>
<text x="261.5" y="78.5">7</text>
<text x="261.5" y="83.6">6</text>
<text x="242.5" y="102.6">1</text>
<text x="242.5" y="107.7">2</text>
<text x="260.9" y="102.6">10</text>
<text x="261.5" y="107.7">9</text>
<text x="242.5" y="110.2">3</text>
<text x="242.5" y="112.8">4</text>
<text x="261.5" y="110.2">8</text>
<text x="261.5" y="112.8">7</text>
<text x="242.5" y="117.9">5</text>
<text x="261.5" y="117.9">6</text>
<text x="242.5" y="135.6">1</text>
<text x="260.9" y="135.6">10</text>
<text x="242.5" y="140.7">2</text>
<text x="242.5" y="143.3">3</text>
<text x="261.5" y="140.7">9</text>
<text x="261.5" y="143.3">8</text>
<text x="242.5" y="145.8">4</text>
<text x="261.5" y="145.8">7</text>
<text x="242.5" y="150.9">5</text>
<text x="261.5" y="150.9">6</text>
</g>
<g font-size="1.8" fill="#0000c2">
<text x="54.4" y="20.2">C70158</text>
<text x="94.2" y="24.7">C41410190</text>
<text x="103.7" y="29.2" transform="rotate(-90 103.7 29.2)">VUSB</text>
<text x="86.1" y="86.2">MCU would</text>
<text x="86.1" y="88.2">when</text>
<text x="92" y="88.2">vref</text>
<text x="96.7" y="88.2">is</text>
<text x="97.9" y="86.2">control</text>
<text x="99.5" y="88.2">higher</text>
<text x="105.8" y="86.2">it</text>
<text x="106.6" y="88.2">than</text>
<text x="112" y="88.2">1.6</text>
<text x="86.1" y="90.3">or</text>
<text x="89.2" y="90.3">configed</text>
<text x="98.5" y="90.3">as</text>
<text x="101.8" y="90.3">out</text>
</g>
<g font-size="1.8" fill="#009600">
<text x="76.6" y="23">TP10</text>
<text x="193.9" y="61" transform="rotate(-90 193.9 61)">100K</text>
<text x="193.9" y="70" transform="rotate(-90 193.9 70)">R39</text>
</g>
<g font-size="1.8" fill="#0f0f0f">
<text x="228.6" y="28.9">VREF</text>
<text x="106.7" y="31.4">USB_D-</text>
<text x="228.6" y="33.9">TDI</text>
<text x="228.6" y="31.4">TRST</text>
<text x="50.8" y="41.6">USB_D+</text>
<text x="50.8" y="36.5">USB_D-</text>
<text x="106.7" y="36.5">USB_D+</text>
<text x="228.6" y="39">SWCLK/TCK</text>
<text x="228.6" y="36.5">SWDIO/TMS</text>
<text x="228.6" y="46.6">SRST</text>
<text x="228.6" y="44.1">TDO</text>
<text x="259.9" y="44.1">UART_DTR</text>
<text x="260" y="46.6">UART_RTS</text>
<text x="260.9" y="51.7">UART_RX</text>
<text x="261.2" y="49.2">UART_TX</text>
<text x="167.6" y="75.9">P_ENR38</text>
<text x="229.9" y="73.3">VREF</text>
<text x="90.2" y="78.4">PORT_EN</text>
<text x="229.9" y="78.4">TRST</text>
<text x="229.9" y="83.5">TDI</text>
<text x="266.7" y="83.5">TDI</text>
<text x="266.7" y="78.4">TRST</text>
<text x="160" y="97.4">SWDIO/TMS</text>
<text x="160" y="100">SWCLK/TCK</text>
<text x="25.4" y="106.3">VREF</text>
<text x="160" y="107.6">TRST</text>
<text x="160" y="102.5">TDI</text>
<text x="160" y="105.1">TDO</text>
<text x="229.9" y="102.5">SWDIO/TMS</text>
<text x="229.9" y="107.6">SWCLK/TCK</text>
<text x="266.7" y="102.5">SWDIO/TMS</text>
<text x="266.7" y="107.6">SWCLK/TCK</text>
<text x="25.4" y="111.4">PORT_EN</text>
<text x="25.4" y="108.9">P_EN</text>
<text x="160" y="111.4">SRST</text>
<text x="229.9" y="112.7">TDO</text>
<text x="266.7" y="112.7">TDO</text>
<text x="160" y="117.8">UART_DTR</text>
<text x="229.9" y="117.8">SRST</text>
<text x="266.7" y="117.8">SRST</text>
<text x="160" y="120.3">UART_RTS</text>
<text x="160" y="122.8">UART_TX</text>
<text x="160" y="125.4">UART_RX</text>
<text x="229.9" y="135.5">UART_DTR</text>
<text x="266.7" y="135.5">UART_DTR</text>
<text x="229.9" y="140.6">UART_RTS</text>
<text x="266.7" y="140.6">UART_RTS</text>
<text x="229.9" y="145.7">UART_TX</text>
<text x="266.7" y="145.7">UART_TX</text>
<text x="229.9" y="150.8">UART_RX</text>
<text x="266.7" y="150.8">UART_RX</text>
</g>
</svg>
